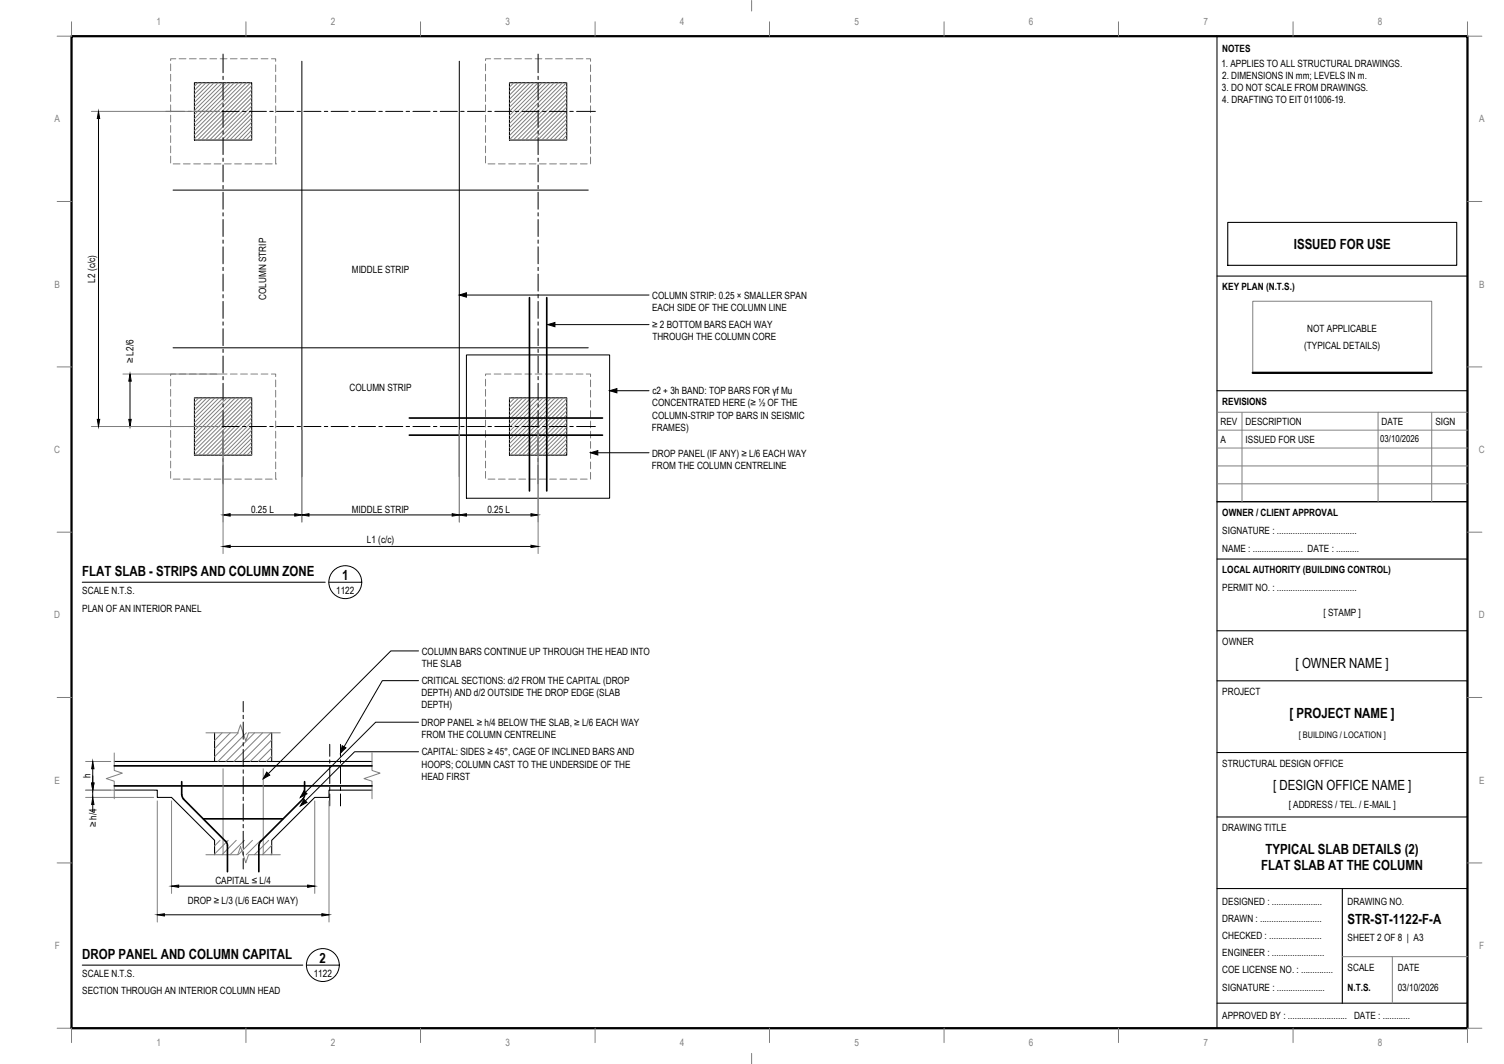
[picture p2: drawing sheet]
<svg xmlns="http://www.w3.org/2000/svg" width="420mm" height="297mm" viewBox="0 0 420 297" stroke-linecap="round" stroke-linejoin="round" font-family="sans-serif">
<!-- layer: S-CONC -->
<path d="M54.3 23.1h16v16h-16zM142.3 23.1h16v16h-16zM54.3 111.1h16v16h-16zM142.3 111.1h16v16h-16zM31.9 212.6h72M59.9 204.6v8M75.9 204.6v8M31.9 220.6h12v2h4l12 12v4M103.9 220.6h-12v2h-4l-12 12v4" fill="none" stroke="#000" stroke-width=".3"/>
<!-- layer: S-HATCH -->
<g fill="none" stroke="#808080" stroke-width=".28">
<path d="M55.3 23.1l-1 1M56.4 23.1l-2.1 2.1M57.6 23.1l-3.3 3.2M58.7 23.1l-4.4 4.4M59.8 23.1l-5.5 5.5M61 23.1l-6.7 6.6M62.1 23.1l-7.8 7.7M63.2 23.1l-8.9 8.9M64.3 23.1l-10 10M65.5 23.1l-11.2 11.1M66.6 23.1l-12.3 12.3M67.7 23.1l-13.4 13.4"/>
<path d="M68.9 23.1l-14.6 14.6M70 23.1l-15.7 15.7M70.3 23.9l-15.1 15.2M70.3 25l-14 14.1M70.3 26.2l-12.9 12.9M70.3 27.3l-11.8 11.8M70.3 28.4l-10.6 10.7M70.3 29.6l-9.5 9.5M70.3 30.7l-8.4 8.4M70.3 31.8l-7.2 7.3M70.3 33l-6.1 6.1M70.3 34.1l-5 5"/>
<path d="M70.3 35.2l-3.8 3.9M70.3 36.4l-2.7 2.7M70.3 37.5l-1.6 1.6M70.3 38.6l-.5 .5M142.4 23.1l-.1 .1M143.6 23.1l-1.3 1.2M144.7 23.1l-2.4 2.3M145.8 23.1l-3.5 3.5M146.9 23.1l-4.6 4.6M148.1 23.1l-5.8 5.8M149.2 23.1l-6.9 6.9M150.3 23.1l-8 8"/>
<path d="M151.5 23.1l-9.2 9.1M152.6 23.1l-10.3 10.3M153.7 23.1l-11.4 11.4M154.9 23.1l-12.6 12.5M156 23.1l-13.7 13.7M157.1 23.1l-14.8 14.8M158.2 23.1l-15.9 15.9M158.3 25.3l-13.8 13.8M158.3 27.5l-11.5 11.6M158.3 32.1l-7 7M158.3 35.5l-3.6 3.6M158.3 37.7l-1.3 1.4"/>
<path d="M158.3 24.2l-14.9 14.9M158.3 26.4l-12.6 12.7M158.3 28.7l-10.4 10.4M158.3 29.8l-9.2 9.3M158.3 30.9l-8.1 8.2M158.3 33.2l-5.9 5.9M158.3 34.3l-4.7 4.8M158.3 36.6l-2.5 2.5M158.3 38.8l-.2 .3M54.4 111.1l-.1 .1M55.5 111.1l-1.2 1.2M56.7 111.1l-2.4 2.3"/>
<path d="M57.8 111.1l-3.5 3.5M58.9 111.1l-4.6 4.6M60.1 111.1l-5.8 5.7M61.2 111.1l-6.9 6.9M62.4 111.1l-8.1 8M63.5 111.1l-9.2 9.1M64.6 111.1l-10.3 10.3M65.7 111.1l-11.4 11.4M66.9 111.1l-12.6 12.5M68 111.1l-13.7 13.6M69.1 111.1l-14.8 14.8M70.3 111.1l-16 15.9"/>
<path d="M70.3 112.1l-14.9 15M70.3 113.3l-13.8 13.8M70.3 114.4l-12.6 12.7M70.3 115.6l-11.5 11.5M70.3 116.7l-10.4 10.4M70.3 117.8l-9.3 9.3M70.3 118.9l-8.1 8.2M142.7 111.1l-.4 .3M143.8 111.1l-1.5 1.5M144.9 111.1l-2.6 2.6M146 111.1l-3.7 3.7M147.2 111.1l-4.9 4.8"/>
<path d="M148.3 111.1l-6 6M149.4 111.1l-7.1 7.1M150.6 111.1l-8.3 8.2M151.7 111.1l-9.4 9.4M152.9 111.1l-10.6 10.5M154 111.1l-11.7 11.7M155.1 111.1l-12.8 12.8M156.3 111.1l-14 13.9M157.4 111.1l-15.1 15M158.3 111.3l-15.8 15.8M158.3 112.4l-14.7 14.7M158.3 113.5l-13.5 13.6"/>
<path d="M158.3 114.7l-12.4 12.4M158.3 115.8l-11.3 11.3M158.3 116.9l-10.1 10.2M158.3 118.1l-9 9M158.3 119.2l-7.9 7.9M70.3 120.1l-7 7M70.3 121.2l-5.9 5.9M70.3 122.3l-4.7 4.8M70.3 123.5l-3.6 3.6M70.3 124.6l-2.5 2.5M70.3 125.7l-1.3 1.4M70.3 126.9l-.2 .2"/>
<path d="M158.3 120.3l-6.7 6.8M158.3 121.4l-5.6 5.7M158.3 122.6l-4.5 4.5M158.3 123.7l-3.4 3.4M158.3 124.8l-2.2 2.3M158.3 126l-1.1 1.1M62.1 204.6l-2.2 2.1M64.3 204.6l-4.4 4.4M66.6 204.6l-6.7 6.7M68.8 204.6l-7.9 8M71.1 204.6l-8 8M73.4 204.6l-8 8"/>
<path d="M75.6 204.6l-8 8M75.9 206.6l-6 6M75.9 208.9l-3.7 3.7M75.9 211.1l-1.5 1.5M61.5 234.6l-1.6 1.6M63.8 234.6l-3.9 3.8M66 234.6l-4 4M68.3 234.6l-4 4M70.5 234.6l-4 4M72.8 234.6l-4 4M75.1 234.6l-4 4M75.9 236l-2.6 2.6"/>
<path d="M75.9 238.2l-.3 .4"/>
</g>
<!-- layer: S-CONC-HIDN -->
<g fill="none" stroke="#808080" stroke-width=".28">
<path d="M47.7 17.9v1.9M49.1 16.4h-1.4v.5M50 16.4h1.9M52.9 16.4h1.9M55.8 16.4h1.9M58.6 16.4h1.9M61.5 16.4h1.9M64.3 16.4h2M67.2 16.4h1.9M70.1 16.4h1.9M72.9 16.4h1.9M75.8 16.4h1.2v.7"/>
<path d="M77 18.1v1.9M135.6 17.9v1.9M137.1 16.4h-1.5v.5M138 16.4h2M140.9 16.4h1.9M143.8 16.4h1.9M146.6 16.4h1.9M149.5 16.4h1.9M152.4 16.4h1.9M155.2 16.4h1.9M158.1 16.4h1.9M161 16.4h1.9"/>
<path d="M163.8 16.4h1.2v.7M165 18.1v1.9M47.7 20.7v1.9M47.7 23.6v1.9M47.7 26.4v1.9M47.7 29.3v1.9M47.7 32.2v1.9M47.7 35v1.9M47.7 37.9v1.9M77 20.9v1.9M77 23.8v1.9M77 26.7v1.9"/>
<path d="M77 29.5v1.9M77 32.4v1.9M77 35.2v2M77 38.1v1.9M135.6 20.7v1.9M135.6 23.6v1.9M135.6 26.4v1.9M135.6 29.3v1.9M135.6 32.2v1.9M135.6 35v1.9M135.6 37.9v1.9M165 20.9v1.9"/>
<path d="M165 23.8v1.9M165 26.7v1.9M165 29.5v1.9M165 32.4v1.9M165 35.2v2M165 38.1v1.9M47.7 40.8v1.9M47.7 43.6v1.9M48.4 45.7h1.9M51.2 45.7h1.9M54.1 45.7h1.9M56.9 45.7h2"/>
<path d="M59.8 45.7h1.9M62.7 45.7h1.9M65.5 45.7h1.9M68.4 45.7h1.9M71.2 45.7h2M74.1 45.7h1.9M77 45.7h.1M77 41v1.9M77 43.8v1.9M135.6 40.8v1.9M135.6 43.6v1.9M136.4 45.7h1.9"/>
<path d="M139.2 45.7h1.9M142.1 45.7h1.9M144.9 45.7h2M147.8 45.7h1.9M150.7 45.7h1.9M153.5 45.7h1.9M156.4 45.7h1.9M159.3 45.7h1.9M162.1 45.7h1.9M165 41v1.9M165 43.8v1.9M47.7 105.9v1.9"/>
<path d="M47.7 108.7v1.9M47.7 111.6v1.9M47.7 114.4v1.9M47.7 117.3v1.9M49.1 104.4h-1.4v.5M50 104.4h1.9M52.9 104.4h1.9M55.8 104.4h1.9M58.6 104.4h1.9M61.5 104.4h1.9M64.3 104.4h2M67.2 104.4h1.9"/>
<path d="M70.1 104.4h1.9M72.9 104.4h1.9M75.8 104.4h1.2v.7M77 106.1v1.9M77 109v1.9M77 111.8v1.9M77 114.7v1.9M77 117.5v2M135.6 105.9v1.9M135.6 108.7v1.9M135.6 111.6v1.9M135.6 114.4v1.9"/>
<path d="M135.6 117.3v1.9M137.1 104.4h-1.5v.5M138 104.4h2M140.9 104.4h1.9M143.8 104.4h1.9M146.6 104.4h1.9M149.5 104.4h1.9M152.4 104.4h1.9M155.2 104.4h1.9M158.1 104.4h1.9M161 104.4h1.9M163.8 104.4h1.2v.7"/>
<path d="M165 106.1v1.9M165 109v1.9M165 111.8v1.9M165 114.7v1.9M165 117.5v2M47.7 120.2v1.9M47.7 123v1.9M47.7 125.9v1.9M47.7 128.7v1.9M47.7 131.6v1.9M48.4 133.8h1.9M51.2 133.8h1.9"/>
<path d="M54.1 133.8h1.9M56.9 133.8h2M59.8 133.8h1.9M62.7 133.8h1.9M65.5 133.8h1.9M68.4 133.8h1.9M71.2 133.8h2M74.1 133.8h1.9M77 133.8h.1M77 120.4v1.9M77 123.3v1.9M77 126.1v1.9"/>
<path d="M77 129v1.9M77 131.9v1.9M135.6 120.2v1.9M135.6 123v1.9M135.6 125.9v1.9M135.6 128.7v1.9M135.6 131.6v1.9M136.4 133.8h1.9M139.2 133.8h1.9M142.1 133.8h1.9M144.9 133.8h2M147.8 133.8h1.9"/>
<path d="M150.7 133.8h1.9M153.5 133.8h1.9M156.4 133.8h1.9M159.3 133.8h1.9M162.1 133.8h1.9M165 120.4v1.9M165 123.3v1.9M165 126.1v1.9M165 129v1.9M165 131.9v1.9"/>
</g>
<!-- layer: S-CENT -->
<g fill="none" stroke="#000" stroke-width=".28">
<path d="M62.3 15.1v5.2M150.3 15.1v5.2M46.3 31.1h5.3M52.5 31.1h1M54.4 31.1h4.8M60.1 31.1h1M62 31.1h4.8M62.3 21.3v.9M62.3 23.2v4.7M62.3 28.9v.9M62.3 30.8v4.7M62.3 36.5v1"/>
<path d="M62.3 38.4v4.8M67.7 31.1h1M69.6 31.1h4.8M75.4 31.1h.9M77.3 31.1h4.7M83 31.1h.9M84.9 31.1h4.8M90.6 31.1h1M92.5 31.1h4.8M98.2 31.1h1M100.1 31.1h4.8M105.8 31.1h1"/>
<path d="M107.7 31.1h4.8M113.5 31.1h.9M115.4 31.1h4.7M121.1 31.1h.9M123 31.1h4.8M128.7 31.1h1M130.6 31.1h4.8M136.3 31.1h1M138.2 31.1h4.8M143.9 31.1h1M145.8 31.1h4.8M150.3 21.3v.9"/>
<path d="M150.3 23.2v4.7M150.3 28.9v.9M150.3 30.8v4.7M150.3 36.5v1M150.3 38.4v4.8M151.6 31.1h.9M153.5 31.1h4.7M159.2 31.1h.9M161.1 31.1h5.2M62.3 44.1v1M62.3 46v4.8M62.3 51.8v.9"/>
<path d="M62.3 53.7v4.7M62.3 59.4v.9M150.3 44.1v1M150.3 46v4.8M150.3 51.8v.9M150.3 53.7v4.7M150.3 59.4v.9M62.3 61.3v4.7M62.3 67v.9M62.3 68.9v4.7M62.3 74.6v1M62.3 76.5v4.8"/>
<path d="M150.3 61.3v4.7M150.3 67v.9M150.3 68.9v4.7M150.3 74.6v1M150.3 76.5v4.8M62.3 82.2v1M62.3 84.1v4.8M62.3 89.9v.9M62.3 91.8v4.7M62.3 97.5v.9M62.3 99.4v4.7M150.3 82.2v1"/>
<path d="M150.3 84.1v4.8M150.3 89.9v.9M150.3 91.8v4.7M150.3 97.5v.9M150.3 99.4v4.7M46.3 119.1h5.3M52.5 119.1h1M54.4 119.1h4.8M60.1 119.1h1M62 119.1h4.8M62.3 105.1v.9M62.3 107v4.7"/>
<path d="M62.3 112.7v1M62.3 114.6v4.8M67.7 119.1h1M69.6 119.1h4.8M75.4 119.1h.9M77.3 119.1h4.7M83 119.1h.9M84.9 119.1h4.8M90.6 119.1h1M92.5 119.1h4.8M98.2 119.1h1M100.1 119.1h4.8"/>
<path d="M105.8 119.1h1M107.7 119.1h4.8M113.5 119.1h.9M115.4 119.1h4.7M121.1 119.1h.9M123 119.1h4.8M128.7 119.1h1M130.6 119.1h4.8M136.3 119.1h1M138.2 119.1h4.8M143.9 119.1h1M145.8 119.1h4.8"/>
<path d="M150.3 105.1v.9M150.3 107v4.7M150.3 112.7v1M150.3 114.6v4.8M151.6 119.1h.9M153.5 119.1h4.7M159.2 119.1h.9M161.1 119.1h5.2M62.3 120.3v1M62.3 122.2v4.8M62.3 128v.9M62.3 129.9v5.2"/>
<path d="M150.3 120.3v1M150.3 122.2v4.8M150.3 128v.9M150.3 129.9v5.2M67.9 195.8v2.9M67.9 199.7v.9M67.9 201.6v4.8M67.9 207.3v1M67.9 209.2v4.8M67.9 214.9v1M67.9 216.8v4.8M92.1 207.8v3.3"/>
<path d="M92.1 212.1v.9M92.1 214v4.8M92.1 219.7v1M95.1 207.8v3.3M95.1 212.1v.9M95.1 214v4.8M95.1 219.7v1M67.9 222.5v1M67.9 224.4v4.8M67.9 230.2v.9M67.9 232.1v4.7M67.9 237.8v.9"/>
<path d="M67.9 239.7v2.9M92.1 221.6v3.4M95.1 221.6v3.4"/>
</g>
<!-- layer: S-ANNO -->
<g fill="none" stroke="#000" stroke-width=".28">
<path d="M84.3 17.1v116M128.3 17.1v116M48.3 53.1h116M48.3 97.1h116M128.3 82.4h53M130.3 99.1h40v40h-40zM153 90.6h28.3M170.3 109.1h11M165 126.4h16.3M116.9 190h-10.1l-11.7 20.2M116.9 181.7h-7.7l-35.7 35.7M116.9 209.9h-17.8l-15.2 15.1"/>
<path d="M116.9 201.6h-12l-21 21"/>
</g>
<!-- layer: S-REBR -->
<path d="M147.9 83.1v54M152.7 83.1v54M114.3 116.7h54M114.3 121.5h54M31.9 213.8h72M31.9 219.4h72M50.8 218.2v4l.5 .9 12.1 12.3 .1 8M85.1 218.2v4l-.5 .9M72.3 236.1v7.3M84.6 223.1l-11.8 11.8-.5 1.2" fill="none" stroke="#000" stroke-width=".47"/>
<!-- layer: S-DIMS -->
<g fill="none" stroke="#808080" stroke-width=".28">
<path d="M25.5 31.1h35.8M25.5 119.1h35.8M34.3 104.4h27M62.3 120.1v34.4M84.3 120.1v25.6M128.3 120.1v25.6M150.3 120.1v34.4M23.9 212.6h7M23.9 222.6h19M23.9 220.6h19M43.9 223.6v33.8M47.9 223.6v25.8"/>
<path d="M87.9 223.6v25.8M91.9 223.6v33.8"/>
</g>
<g fill="#000" stroke="#000" stroke-width=".28">
<path d="M27.5 31.1l.4 2h-.7zM27.2 117.1h.7l-.4 2zM36.3 104.4l.4 2h-.7zM36 117.1h.7l-.4 2zM62.3 143.7l2-.3v.7zM62.3 152.6l2-.4v.7zM82.3 143.4l2 .3-2 .4zM84.3 143.7l2-.3v.7zM126.3 143.4l2 .3-2 .4zM128.3 143.7l2-.3v.7zM148.3 143.4l2 .3-2 .4zM148.3 152.2l2 .4-2 .3z"/>
<path d="M25.9 212.6l.3 2h-.6zM25.6 218.6h.6l-.3 2zM25.9 222.6l.3 2h-.6zM43.9 255.4l2-.3v.6zM47.9 247.4l2-.3v.6zM85.9 247.1l2 .3-2 .3zM89.9 255.1l2 .3-2 .3z"/>
</g>
<path d="M27.5 33.1v84M36.3 106.4v10.7M64.3 143.7h18M64.3 152.6h84M86.3 143.7h40M130.3 143.7h18M25.9 214.6v4M25.9 220.6v2M25.9 224.6v2M45.9 255.4h44M49.9 247.4h36" fill="none" stroke="#000" stroke-width=".28"/>
<!-- layer: S-ANNO -->
<path d="M128.3 82.4l2-.7v1.3zM153 90.6l2-.6v1.2zM170.3 109.1l2-.6v1.2zM165 126.4l2-.6v1.2zM74.5 215.5l.9 .9-1.9 1zM95.6 208.2l1 .6-1.5 1.4zM84.9 223.2l.9 .8-1.9 1zM84.9 220.8l.9 .8-1.9 1z" fill="#000" stroke="#000" stroke-width=".28"/>
<!-- layer: S-TITLE -->
<path d="M343 62.1h64v12h-64zM23 162.5h67.8M23 269.4h61.6" fill="none" stroke="#000" stroke-width=".3"/>
<!-- layer: S-SYMB -->
<g fill="none" stroke="#000" stroke-width=".28">
<path d="M91.8 162.5h9.2M85.6 269.4h9.2"/>
<circle cx="96.5" cy="162.5" r="4.6"/>
<circle cx="90.2" cy="269.4" r="4.6"/>
</g>
<!-- layer: S-BREAK -->
<path d="M31.9 210.2v4.9l2.3 .7-4.5 1.6 2.2 .7v4.9M57.5 204.6h8.9l.8-2.3 1.5 4.6 .7-2.3h8.9M103.9 210.2v4.9l2.3 .7-4.5 1.6 2.2 .7v4.9M57.5 238.6h8.9l.8-2.3 1.5 4.6 .7-2.3h8.9" fill="none" stroke="#808080" stroke-width=".28"/>
<!-- layer: S-REBR-NF -->
<path d="M62.3 214.6v24M73.5 214.6v24" fill="none" stroke="#808080" stroke-width=".28"/>
<!-- layer: S-REBR-SEC -->
<path d="M79.1 228.6h-22.3h22.3" fill="none" stroke="#000" stroke-width=".3"/>
<!-- layer: S-FRAME -->
<path d="M20 10.1h390v276.9h-390zM350 104.1h50" fill="none" stroke="#000" stroke-width=".63"/>
<!-- layer: S-ZONE -->
<g fill="none" stroke="#808080" stroke-width=".28">
<path d="M20 6.1v4h-4M68.7 6.1v4M117.5 6.1v4M166.2 6.1v4M210 .1v3M215 6.1v4M263.7 6.1v4M312.5 6.1v4M361.2 6.1v4M410 6.1v4h4M16 56.2h4M410 56.2h4"/>
<path d="M16 102.4h4M410 102.4h4M16 148.6h4M410 148.6h4M16 194.7h4M410 194.7h4M16 240.9h4M410 240.9h4M16 287h4v4.1M68.7 287v4.1M117.5 287v4.1M166.2 287v4.1"/>
<path d="M210 294.1v2.9M215 287v4.1M263.7 287v4.1M312.5 287v4.1M361.2 287v4.1M414 287h-4v4.1"/>
</g>
<!-- layer: S-TTLB -->
<path d="M340 10.1v276.9M340 77.1h70M340 109.1h70M340 156.1h70M340 140.1h70M340 176.1h70M340 190.1h70M340 210.1h70M340 228.1h70M340 248.1h70M375 248.1v32M340 280.1h70" fill="none" stroke="#000" stroke-width=".3"/>
<!-- layer: S-TTLB-THIN -->
<path d="M350 84.1h50v20h-50zM340 115.1h70M347 115.1v25M385 115.1v25M400 115.1v25M340 135.1h70M340 130.1h70M340 125.1h70M340 120.1h70M375 267.1h35M389 267.1v13" fill="none" stroke="#808080" stroke-width=".28"/>
<g font-size="3.9">
<text x="361.4" y="69.5">ISSUED FOR USE</text>
<text x="23" y="160.8">FLAT SLAB - STRIPS AND COLUMN ZONE</text>
<text x="95.5" y="161.8">1</text>
<text x="361.9" y="186.5">[ OWNER NAME ]</text>
<text x="360.3" y="200.5">[ PROJECT NAME ]</text>
<text x="355.6" y="220.5">[ DESIGN OFFICE NAME ]</text>
<text x="353.6" y="238.4">TYPICAL SLAB DETAILS (2)</text>
<text x="352.3" y="242.8">FLAT SLAB AT THE COLUMN</text>
<text x="376.5" y="258">STR-ST-1122-F-A</text>
<text x="23" y="267.7">DROP PANEL AND COLUMN CAPITAL</text>
<text x="89.3" y="268.7">2</text>
</g>
<g font-size="2.8" fill="#808080">
<text x="43.7" y="7.1">1</text>
<text x="92.5" y="7.1">2</text>
<text x="141.2" y="7.1">3</text>
<text x="189.9" y="7.1">4</text>
<text x="238.7" y="7.1">5</text>
<text x="287.4" y="7.1">6</text>
<text x="336.2" y="7.1">7</text>
<text x="384.9" y="7.1">8</text>
<text x="15.2" y="34.2">A</text>
<text x="413.2" y="34.2">A</text>
<text x="15.2" y="80.3">B</text>
<text x="413.2" y="80.3">B</text>
<text x="15.2" y="126.5">C</text>
<text x="413.1" y="126.5">C</text>
<text x="15.2" y="172.7">D</text>
<text x="413.1" y="172.7">D</text>
<text x="15.2" y="218.8">E</text>
<text x="413.2" y="218.8">E</text>
<text x="15.3" y="265">F</text>
<text x="413.3" y="265">F</text>
<text x="43.7" y="292">1</text>
<text x="92.5" y="292">2</text>
<text x="141.2" y="292">3</text>
<text x="189.9" y="292">4</text>
<text x="238.7" y="292">5</text>
<text x="287.4" y="292">6</text>
<text x="336.2" y="292">7</text>
<text x="384.9" y="292">8</text>
</g>
<g font-size="2.8">
<text x="341.5" y="14.6">NOTES</text>
<text x="341.2" y="18.6">1. APPLIES TO ALL STRUCTURAL DRAWINGS.</text>
<text x="341.4" y="22">2. DIMENSIONS IN mm; LEVELS IN m.</text>
<text x="341.4" y="25.3">3. DO NOT SCALE FROM DRAWINGS.</text>
<text x="341.5" y="28.7">4. DRAFTING TO EIT 011006-19.</text>
<text x="98.3" y="76.1">MIDDLE STRIP</text>
<text x="26.6" y="78.9" transform="rotate(-90 26.6 78.9)">L2 (c/c)</text>
<text x="74.3" y="83.7" transform="rotate(-90 74.3 83.7)">COLUMN STRIP</text>
<text x="182.2" y="83.4">COLUMN STRIP: 0.25 × SMALLER SPAN</text>
<text x="341.5" y="81.1">KEY PLAN (N.T.S.)</text>
<text x="182.2" y="86.8">EACH SIDE OF THE COLUMN LINE</text>
<text x="182.2" y="91.6">≥ 2 BOTTOM BARS EACH WAY</text>
<text x="182.2" y="95">THROUGH THE COLUMN CORE</text>
<text x="365.2" y="92.6">NOT APPLICABLE</text>
<text x="37.3" y="101.4" transform="rotate(-90 37.3 101.4)">≥ L2/6</text>
<text x="364.3" y="97.6">(TYPICAL DETAILS)</text>
<text x="97.7" y="109.1">COLUMN STRIP</text>
<text x="182.2" y="113.5">CONCENTRATED HERE (≥ ½ OF THE</text>
<text x="182.2" y="110.1">c2 + 3h BAND: TOP BARS FOR γf Mu</text>
<text x="341.5" y="113.1">REVISIONS</text>
<text x="182.2" y="116.9">COLUMN-STRIP TOP BARS IN SEISMIC</text>
<text x="341" y="118.6">REV</text>
<text x="348" y="118.6">DESCRIPTION</text>
<text x="386" y="118.6">DATE</text>
<text x="401" y="118.6">SIGN</text>
<text x="182.1" y="120.2">FRAMES)</text>
<text x="341" y="123.6">A</text>
<text x="348" y="123.6">ISSUED FOR USE</text>
<text x="182.1" y="130.8">FROM THE COLUMN CENTRELINE</text>
<text x="182.2" y="127.5">DROP PANEL (IF ANY) ≥ L/6 EACH WAY</text>
<text x="70.1" y="143.1">0.25 L</text>
<text x="98.3" y="143.2">MIDDLE STRIP</text>
<text x="136.1" y="143.1">0.25 L</text>
<text x="341.5" y="144.1">OWNER / CLIENT APPROVAL</text>
<text x="341.5" y="149.1">SIGNATURE : ...................................</text>
<text x="102.5" y="151.7">L1 (c/c)</text>
<text x="341.5" y="154.1">NAME : ...................... DATE : ..........</text>
<text x="341.5" y="160.1">LOCAL AUTHORITY (BUILDING CONTROL)</text>
<text x="23" y="165.7">SCALE N.T.S.</text>
<text x="93.9" y="165.7">1122</text>
<text x="341.5" y="165.1">PERMIT NO. : ...................................</text>
<text x="23" y="170.8">PLAN OF AN INTERIOR PANEL</text>
<text x="369.7" y="172.1">[ STAMP ]</text>
<text x="117.8" y="182.8">COLUMN BARS CONTINUE UP THROUGH THE HEAD INTO</text>
<text x="341.5" y="180.1">OWNER</text>
<text x="117.8" y="191">CRITICAL SECTIONS: d/2 FROM THE CAPITAL (DROP</text>
<text x="117.9" y="186.1">THE SLAB</text>
<text x="117.8" y="194.4">DEPTH) AND d/2 OUTSIDE THE DROP EDGE (SLAB</text>
<text x="117.8" y="197.8">DEPTH)</text>
<text x="341.5" y="194.1">PROJECT</text>
<text x="117.8" y="202.6">DROP PANEL ≥ h/4 BELOW THE SLAB, ≥ L/6 EACH WAY</text>
<text x="117.7" y="206">FROM THE COLUMN CENTRELINE</text>
<text x="117.7" y="214.3">HOOPS; COLUMN CAST TO THE UNDERSIDE OF THE</text>
<text x="117.8" y="210.9">CAPITAL: SIDES ≥ 45°, CAGE OF INCLINED BARS AND</text>
<text x="341.5" y="214.1">STRUCTURAL DESIGN OFFICE</text>
<text x="25.3" y="217.2" transform="rotate(-90 25.3 217.2)">h</text>
<text x="117.7" y="217.6">HEAD FIRST</text>
<text x="360" y="225.6">[ ADDRESS / TEL. / E-MAIL ]</text>
<text x="26.9" y="231" transform="rotate(-90 26.9 231)">≥ h/4</text>
<text x="341.5" y="232.1">DRAWING TITLE</text>
<text x="60.2" y="246.8">CAPITAL ≤ L/4</text>
<text x="52.5" y="252.5">DROP ≥ L/3 (L/6 EACH WAY)</text>
<text x="341.5" y="252.5">DESIGNED : ......................</text>
<text x="341.5" y="257.4">DRAWN : ...........................</text>
<text x="376.5" y="252.5">DRAWING NO.</text>
<text x="341.5" y="262.2">CHECKED : .......................</text>
<text x="376.5" y="262.6">SHEET 2 OF 8 | A3</text>
<text x="341.5" y="267">ENGINEER : .......................</text>
<text x="23" y="272.6">SCALE N.T.S.</text>
<text x="87.6" y="272.6">1122</text>
<text x="341.5" y="271.8">COE LICENSE NO. : ..............</text>
<text x="376.5" y="271">SCALE</text>
<text x="390.5" y="271">DATE</text>
<text x="23" y="277.6">SECTION THROUGH AN INTERIOR COLUMN HEAD</text>
<text x="341.5" y="276.5">SIGNATURE : .....................</text>
<text x="376.5" y="276.5">N.T.S.</text>
<text x="390.5" y="276.5">03/10/2026</text>
<text x="341.5" y="284.6">APPROVED BY : .......................... DATE : ............</text>
</g>
<text font-size="2.7" x="385.6" y="123.5">03/10/2026</text>
<text font-size="2.5" x="362.8" y="206">[ BUILDING / LOCATION ]</text>
</svg>
